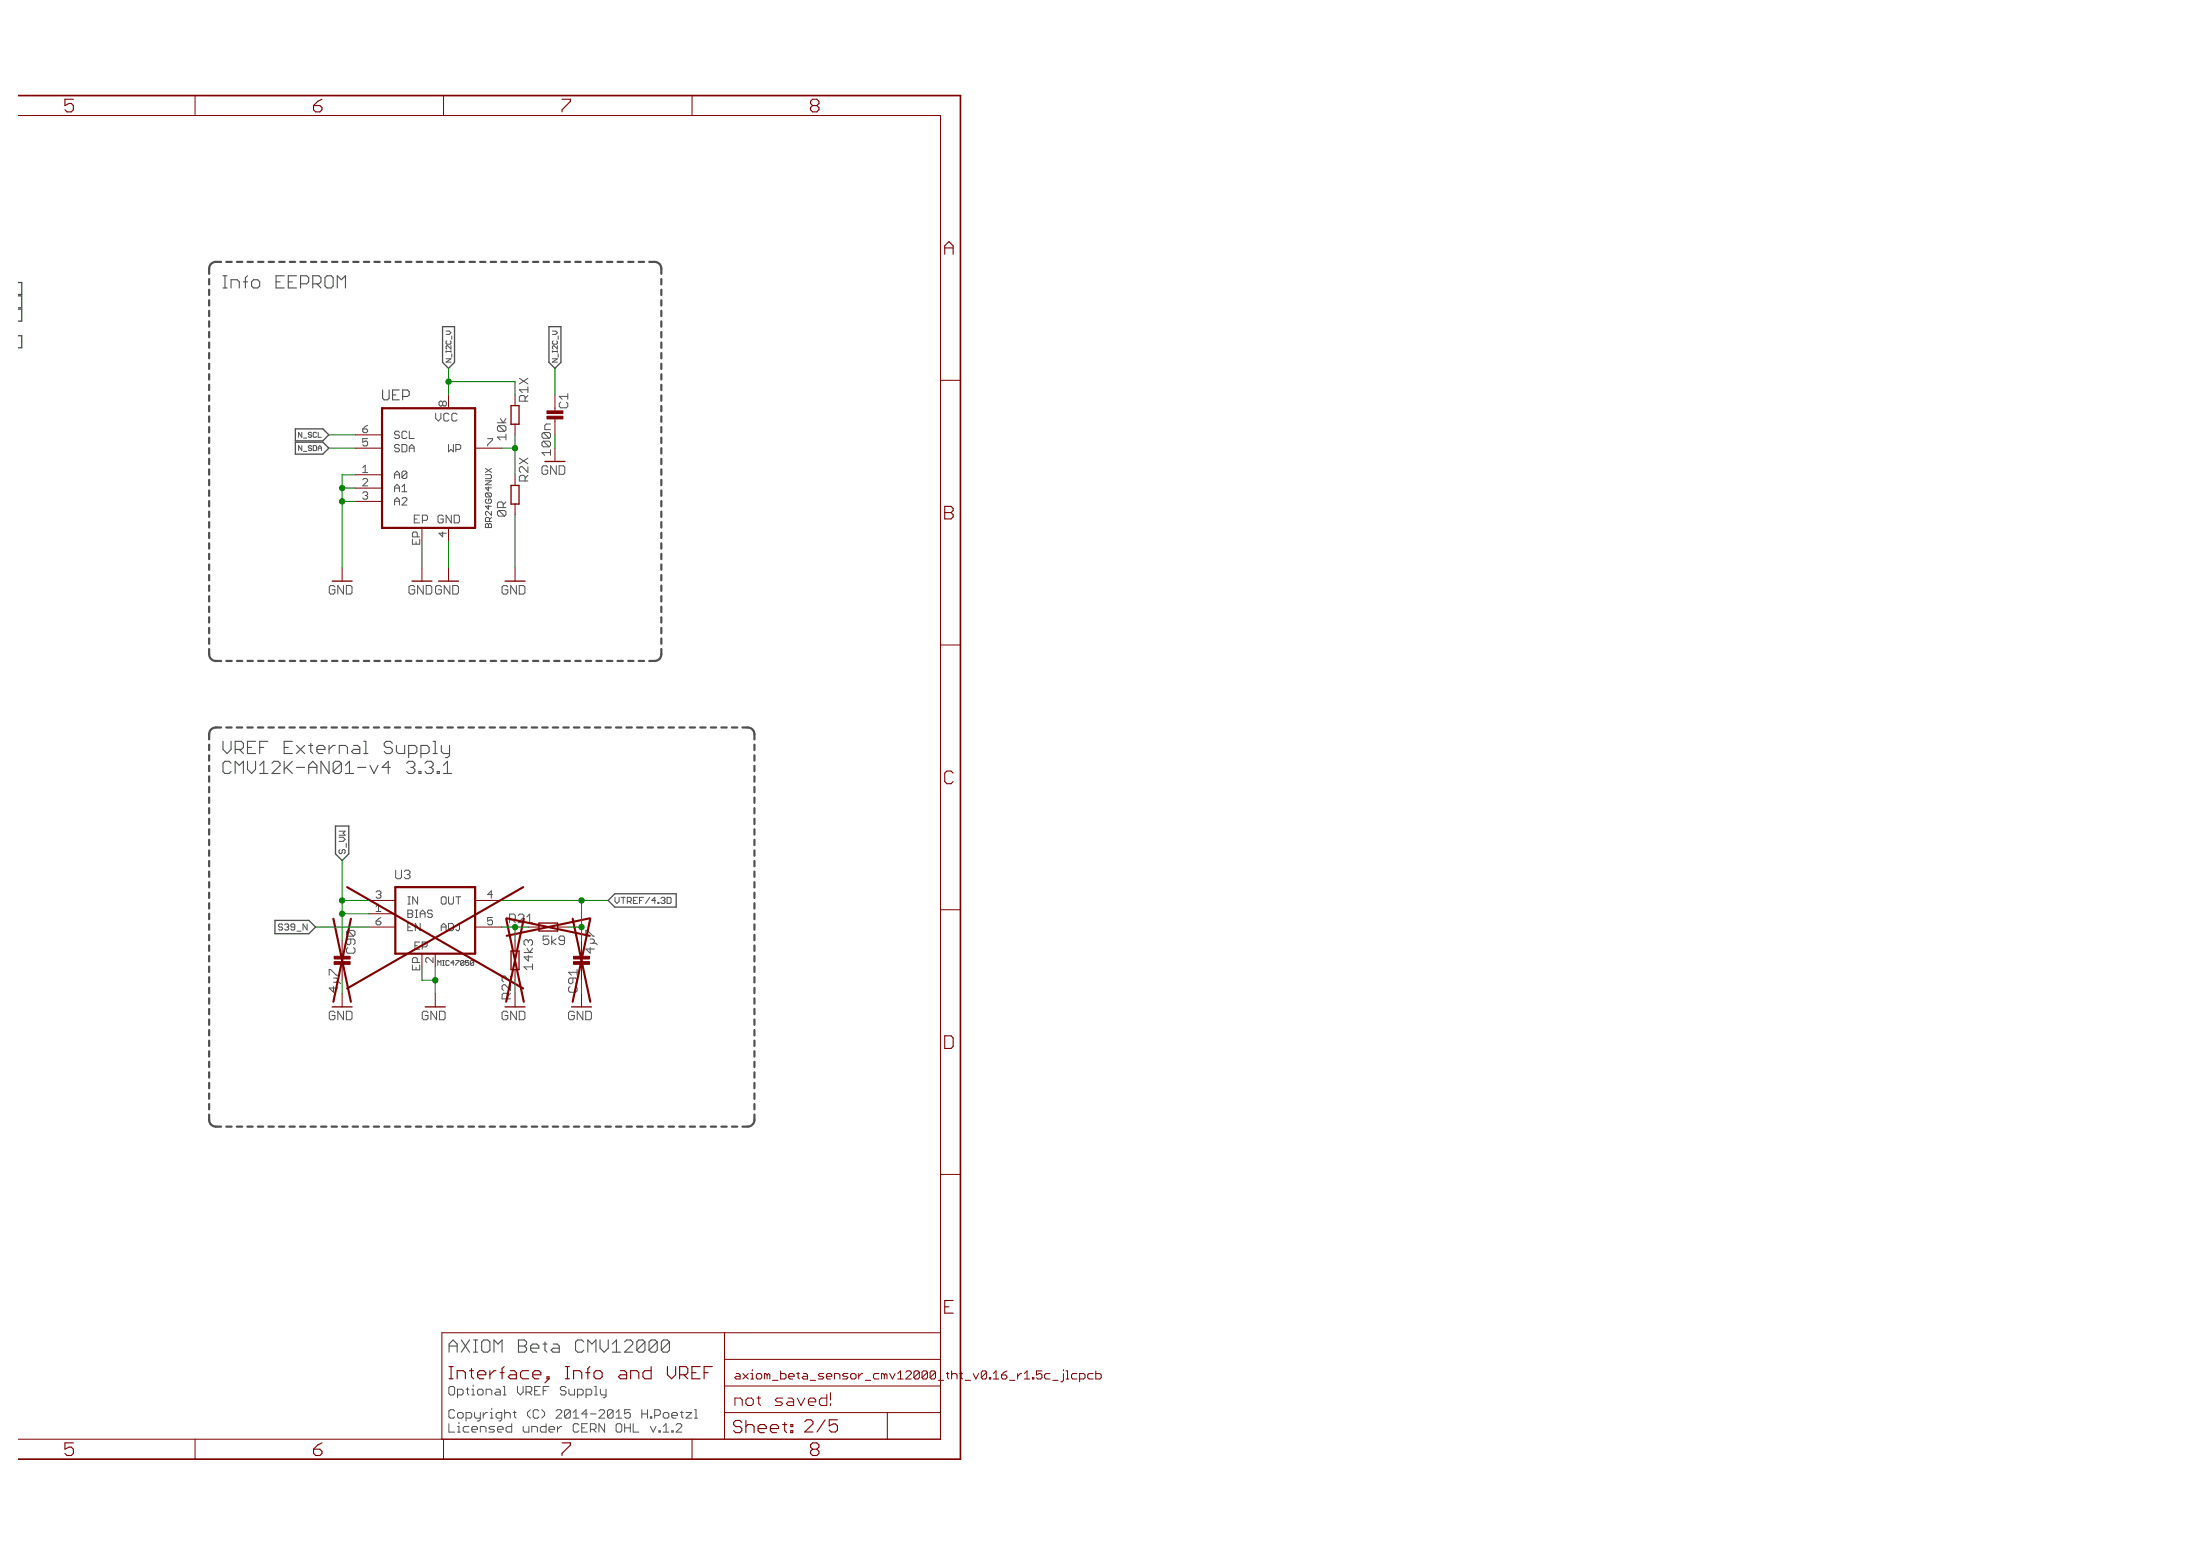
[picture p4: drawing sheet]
<svg xmlns="http://www.w3.org/2000/svg" width="420mm" height="297mm" viewBox="0 0 420 297" stroke-linecap="round" stroke-linejoin="round" font-family="sans-serif">
<g fill="none" stroke="#505050" stroke-width=".42">
<path d="M39.9 53.3v1M39.9 55.3v1M39.9 57.3v1M39.9 59.3v1M42.2 50a2.02 2.02 0 0 0-2 .5 2.47 2.47 0 0 0-.3 1.8M43.2 50h1.1M45.3 50h1M47.3 50h1M49.3 50h1M51.3 50h1M53.3 50h1.1M55.4 50h1"/>
<path d="M57.4 50h1M59.4 50h1M61.4 50h1M63.4 50h1.1M65.4 50h1.1M67.5 50h1M69.5 50h1M71.5 50h1M73.5 50h1M75.5 50h1.1M77.6 50h1M79.6 50h1"/>
<path d="M81.6 50h1M83.6 50h1M85.6 50h1.1M87.7 50h1M89.7 50h1M91.7 50h1M93.7 50h1M95.7 50h1.1M97.7 50h1.1M99.8 50h1M101.8 50h1M103.8 50h1"/>
<path d="M105.8 50h1M107.8 50h1.1M109.9 50h1M111.9 50h1M113.9 50h1M115.9 50h1M117.9 50h1.1M120 50h1M122 50h1M124 50a2.04 2.04 0 0 1 2 .5 2.47 2.47 0 0 1 .3 1.8M126.3 53.3v1M126.3 55.3v1"/>
<path d="M126.3 57.3v1M126.3 59.3v1M39.9 61.3v1.1M39.9 63.4v1M39.9 65.4v1M39.9 67.4v1M39.9 69.4v1M39.9 71.4v1.1M39.9 73.4v1.1M39.9 75.5v1M39.9 77.5v1M39.9 79.5v1"/>
<path d="M126.3 61.3v1.1M126.3 63.4v1M126.3 65.4v1M126.3 67.4v1M126.3 69.4v1M126.3 71.4v1.1M126.3 73.4v1.1M126.3 75.5v1M126.3 77.5v1M126.3 79.5v1M39.9 81.5v1M39.9 83.5v1.1"/>
<path d="M39.9 85.6v1M39.9 87.6v1M39.9 89.6v1M39.9 91.6v1M39.9 93.6v1.1M39.9 95.7v1M39.9 97.7v1M39.9 99.7v1M126.3 81.5v1M126.3 83.5v1.1M126.3 85.6v1M126.3 87.6v1"/>
<path d="M126.3 89.6v1M126.3 91.6v1M126.3 93.6v1.1M126.3 95.7v1M126.3 97.7v1M126.3 99.7v1M39.9 101.7v1M39.9 103.7v1M39.9 105.7v1M39.9 107.8v1M39.9 109.8v1M39.9 111.8v1"/>
<path d="M39.9 113.8v1M39.9 115.8v1M39.9 117.8v1.1M39.9 119.9v1M126.3 101.7v1M126.3 103.7v1M126.3 105.7v1M126.3 107.8v1M126.3 109.8v1M126.3 111.8v1M126.3 113.8v1M126.3 115.8v1"/>
<path d="M126.3 117.8v1.1M126.3 119.9v1M39.9 123.9a2.03 2.03 0 0 0 .5 2 2.1 2.1 0 0 0 1.8 .3M39.9 121.9v1M42.2 138.9a2.08 2.08 0 0 0-2 .5 2.35 2.35 0 0 0-.3 1.8M43.2 126.2h1.1M43.2 138.9h1M45.2 138.9h1M45.3 126.2h1M47.2 138.9h1.1M47.3 126.2h1M49.3 138.9h1"/>
<path d="M49.3 126.2h1M51.3 138.9h1M51.3 126.2h1M53.3 138.9h1M53.3 126.2h1.1M55.3 138.9h1M55.4 126.2h1M57.3 138.9h1M57.4 126.2h1M59.3 138.9h1M59.4 126.2h1M61.3 138.9h1"/>
<path d="M61.4 126.2h1M63.3 138.9h1M63.4 126.2h1.1M65.3 138.9h1.1M65.4 126.2h1.1M67.4 138.9h1M67.5 126.2h1M69.4 138.9h1M69.5 126.2h1M71.4 138.9h1M71.5 126.2h1M73.4 138.9h1"/>
<path d="M73.5 126.2h1M75.4 138.9h1M75.5 126.2h1.1M77.4 138.9h1M77.6 126.2h1M79.4 138.9h1M79.6 126.2h1M81.4 138.9h1.1M81.6 126.2h1M83.5 138.9h1M83.6 126.2h1M85.5 138.9h1"/>
<path d="M85.6 126.2h1.1M87.5 138.9h1M87.7 126.2h1M89.5 138.9h1M89.7 126.2h1M91.5 138.9h1M91.7 126.2h1M93.5 138.9h1M93.7 126.2h1M95.5 138.9h1M95.7 126.2h1.1M97.5 138.9h1.1"/>
<path d="M97.7 126.2h1.1M99.5 138.9h1.1M99.8 126.2h1M101.6 138.9h1M101.8 126.2h1M103.6 138.9h1M103.8 126.2h1M105.6 138.9h1M105.8 126.2h1M107.6 138.9h1M107.8 126.2h1.1M109.6 138.9h1"/>
<path d="M109.9 126.2h1M111.6 138.9h1M111.9 126.2h1M113.6 138.9h1M113.9 126.2h1M115.6 138.9h1M115.9 126.2h1M117.6 138.9h1.1M117.9 126.2h1.1M119.7 138.9h1M120 126.2h1M121.7 138.9h1"/>
<path d="M122 126.2h1M123.7 138.9h1M125.7 138.9h1M126.3 123.9a2.03 2.03 0 0 1-.5 2 2.13 2.13 0 0 1-1.8 .3M126.3 121.9v1M127.7 138.9h1M129.7 138.9h1M131.7 138.9h1M133.8 138.9h.9M135.8 138.9h1M137.8 138.9h1M139.8 138.9h1"/>
<path d="M141.8 138.9a2.01 2.01 0 0 1 2 .5 2.18 2.18 0 0 1 .3 1.8M39.9 142.2v1M39.9 144.2v1M39.9 146.2v1M39.9 148.2v1M39.9 150.2v1.1M39.9 152.3v1M39.9 154.3v1M39.9 156.3v1M39.9 158.3v1M144.1 142.2v1M144.1 144.2v1"/>
<path d="M144.1 146.2v1M144.1 148.2v1M144.1 150.2v1.1M144.1 152.3v1M144.1 154.3v1M144.1 156.3v1M144.1 158.3v1M39.9 160.3v1M39.9 162.3v1.1M39.9 164.4v1M39.9 166.4v1M39.9 168.4v1"/>
<path d="M39.9 170.4v1M39.9 172.4v1M39.9 174.4v1.1M39.9 176.5v1M39.9 178.5v1M144.1 160.3v1M144.1 162.3v1.1M144.1 164.4v1M144.1 166.4v1M144.1 168.4v1M144.1 170.4v1M144.1 172.4v1"/>
<path d="M144.1 174.4v1.1M144.1 176.5v1M144.1 178.5v1M39.9 180.5v1M39.9 182.5v1M39.9 184.5v1M39.9 186.5v1.1M39.9 188.6v1M39.9 190.6v1M39.9 192.6v1M39.9 194.6v1M39.9 196.6v1.1"/>
<path d="M39.9 198.6v1.1M144.1 180.5v1M144.1 182.5v1M144.1 184.5v1M144.1 186.5v1.1M144.1 188.6v1M144.1 190.6v1M144.1 192.6v1M144.1 194.6v1M144.1 196.6v1.1M144.1 198.6v1.1M39.9 212.8a2.03 2.03 0 0 0 .5 2 2.18 2.18 0 0 0 1.8 .3"/>
<path d="M39.9 200.7v1M39.9 202.7v1M39.9 204.7v1M39.9 206.7v1.1M39.9 208.7v1.1M39.9 210.8v1M43.2 215.1h1M45.2 215.1h1M47.2 215.1h1.1M49.3 215.1h1M51.3 215.1h1M53.3 215.1h1"/>
<path d="M55.3 215.1h1M57.3 215.1h1M59.3 215.1h1M61.3 215.1h1M63.3 215.1h1M65.3 215.1h1.1M67.4 215.1h1M69.4 215.1h1M71.4 215.1h1M73.4 215.1h1M75.4 215.1h1M77.4 215.1h1"/>
<path d="M79.4 215.1h1M81.4 215.1h1.1M83.5 215.1h1M85.5 215.1h1M87.5 215.1h1M89.5 215.1h1M91.5 215.1h1M93.5 215.1h1M95.5 215.1h1M97.5 215.1h1.1M99.5 215.1h1.1M101.6 215.1h1"/>
<path d="M103.6 215.1h1M105.6 215.1h1M107.6 215.1h1M109.6 215.1h1M111.6 215.1h1M113.6 215.1h1M115.6 215.1h1M117.6 215.1h1.1M119.7 215.1h1M121.7 215.1h1M123.7 215.1h1M125.7 215.1h1"/>
<path d="M127.7 215.1h1M129.7 215.1h1M131.7 215.1h1M133.8 215.1h.9M135.8 215.1h1M137.8 215.1h1M139.8 215.1h1M144.1 212.8a2.03 2.03 0 0 1-.5 2 2.18 2.18 0 0 1-1.8 .3M144.1 200.7v1M144.1 202.7v1M144.1 204.7v1M144.1 206.7v1.1"/>
<path d="M144.1 208.7v1.1M144.1 210.8v1"/>
</g>
<path d="M74.1 145.3l-1.1 1.2h1.5M127.5 255.8l.3 .4M127.8 256.2v1.5l-.3 .4M127.8 256.2l-1.5 1.5" fill="none" stroke="#505050" stroke-width=".21"/>
<path d="M130.2 272v.3l-1.1 1.1h1.1" fill="none" stroke="#505050" stroke-width=".19"/>
<path d="M3.4 53.9h.7v2.3h-.7M3.4 56.5h.7v2.3h-.7M3.4 59h.7v2.3h-.7M3.4 64.1h.7v2.3h-.7M84.5 62.4h2.3v6.8l-1.1 1.1-1.2-1.1zM104.8 62.4h2.3v6.8l-1.1 1.1-1.2-1.1zM56.4 81.9h5.3l1.1 1.1-1.1 1.2h-5.3zM56.4 84.4h5.3l1.1 1.2-1.1 1.1h-5.3zM64.1 157.7h2.5v5.3l-1.3 1.3-1.2-1.3zM52.5 175.7h6.5l1.3 1.3-1.3 1.2h-6.5zM116.1 171.9l1.3-1.3h11.7v2.6h-11.7z" fill="none" stroke="#505050" stroke-width=".25"/>
<g fill="none" stroke="#800000" stroke-width=".19">
<path d="M37.3 18.2v3.9M84.7 18.2v3.9M132.2 18.2v3.9M3.4 22.1h176.2v252.6h-176.2M85.7 75.4v2.5M98.4 75.4v2M106 80v3M179.6 72.6h3.8M67.9 90.6h5.1M67.9 93.2h5.1M67.9 95.7h5.1M67.9 83h5.1"/>
<path d="M67.9 85.6h5.1M90.7 85.6h5.1M98.4 81v2M98.4 90.6v2.1M98.4 96.2v2.1M106 85.6v2.5M65.3 108.4v2.5M80.6 108.4v2.5M85.7 100.8v2.5M85.7 108.4v2.5M98.4 108.4v2.5M179.6 123.1h3.8"/>
<path d="M70.4 171.9h5.1M70.4 177h5.1M70.4 174.4h5.1M90.7 171.9h5.1M90.7 177h5.1M98.4 179.5v2M100.9 177h2M106.5 177h2M179.6 173.7h3.8M65.3 189.7v2.5M83.1 182.1v2.5M83.1 189.7v2.5"/>
<path d="M98.4 185.1v2M98.4 189.7v2.5M111.1 184.1v3M111.1 189.7v2.5M179.6 224.2h3.8M138.4 254.4v20.3M138.4 259.5h41.2M179.6 254.4h-95.2v20.3M37.3 274.7v3.9M84.7 274.7v3.9M132.2 274.7v3.9M138.4 269.7h41.2"/>
<path d="M138.4 264.6h41.2M169.5 269.7v5M210 262.2l.3 .3v.5l-.3 .2"/>
</g>
<path d="M73 77.9h17.7v22.9h-17.7zM75.5 169.4h15.2v12.7h-15.2z" fill="none" stroke="#800000" stroke-width=".42"/>
<path d="M97.6 77.4h1.5v3.6h-1.5zM97.6 92.7h1.5v3.5h-1.5zM102.9 177.7v-1.5h3.6v1.5M99.1 181.5h-1.5v3.6h1.5" fill="none" stroke="#800000" stroke-width=".25"/>
<g fill="#800000" stroke="#800000" stroke-width=".19">
<path d="M104.5 79.5h3v.5h-3z"/>
<path d="M104.5 78.4h3v.6h-3z"/>
<path d="M63.8 183.6h3.1v.5h-3.1z"/>
<path d="M63.8 182.6h3.1v.5h-3.1z"/>
<path d="M109.5 182.6h3.1v.5h-3.1z"/>
<path d="M109.5 183.6h3.1v.5h-3.1z"/>
</g>
<path d="M63.7 175.4l3.3 15.8M66.3 169.4l33.6 19.3M67 175.4l-3.3 15.8M96.7 175.4l3.3 15.8M96.8 175.3l15.8 3.3M99.9 169.4l-33.6 19.3M100 175.4l-3.3 15.8M109.4 175.4l3.3 15.8M112.6 175.3l-15.8 3.3M112.7 175.4l-3.3 15.8" fill="none" stroke="#800000" stroke-width=".4"/>
<path d="M3.4 18.2h180v260.4h-180" fill="none" stroke="#800000" stroke-width=".32"/>
<g fill="none" stroke="#008000" stroke-width=".19">
<path d="M85.7 70.3v5.1M85.7 72.9h12.7M106 70.3v5.1M62.8 83h5.1M62.8 85.6h5.1M65.3 93.2h2.6M65.3 95.7h2.6M67.9 90.6h-2.6v17.8M95.8 85.6h2.6M98.4 83v7.6M98.4 98.3v10.1M106 83v2.6"/>
<path d="M80.6 103.3v5.1M85.7 103.3v5.1M60.3 177h10.1M65.3 164.3v15.2M65.3 171.9h5.1M65.3 174.4h5.1M95.8 171.9h20.3M95.8 177h2.6v2.5M111.1 171.9v5.1h-2.6M80.6 184.6v2.5h2.5M83.1 184.6v5.1M98.4 187.1v2.6"/>
<path d="M111.1 187.1v2.6"/>
</g>
<g fill="#008000" stroke="#008000" stroke-width=".19">
<circle cx="65.3" cy="174.4" r=".51"/>
<circle cx="65.3" cy="171.9" r=".51"/>
<circle cx="85.7" cy="72.9" r=".51"/>
<circle cx="65.3" cy="93.2" r=".51"/>
<circle cx="65.3" cy="95.7" r=".51"/>
<circle cx="83.1" cy="187.1" r=".51"/>
<circle cx="98.4" cy="85.6" r=".51"/>
<circle cx="111.1" cy="177" r=".51"/>
<circle cx="111.1" cy="171.9" r=".51"/>
<circle cx="98.4" cy="177" r=".51"/>
</g>
<g font-size="3.7" fill="#800000">
<text x="12.2" y="21.4">5</text>
<text x="59.7" y="21.4">6</text>
<text x="107.2" y="21.4">7</text>
<text x="154.6" y="21.4">8</text>
<text x="180.3" y="48.6">A</text>
<text x="180.3" y="99.2">B</text>
<text x="180.3" y="149.7">C</text>
<text x="180.3" y="200.2">D</text>
<text x="180.3" y="250.8">E</text>
<text x="12.2" y="277.9">5</text>
<text x="59.7" y="277.9">6</text>
<text x="107.2" y="277.9">7</text>
<text x="154.6" y="277.9">8</text>
</g>
<g font-size="3.6" fill="#505050">
<text x="42.3" y="55.1">Info EEPROM</text>
<text x="42.3" y="144">VREF External Sup</text>
<text x="79" y="144">p</text>
<text x="81.2" y="144">ly</text>
<text x="42.3" y="147.8">CMV12K-AN01-v4</text>
<text x="74.7" y="147.8">3.3.1</text>
<text x="85.5" y="258.2">AXIOM Beta CMV12000</text>
</g>
<g font-size="3.6" fill="#800000">
<text x="85.5" y="263.3">Interface, Info and VREF</text>
<text x="139.8" y="273.6">Sheet: 2/5</text>
</g>
<text font-size="3.2" fill="#800000" x="140.1" y="268.4">not saved!</text>
<text font-size="2.9" fill="#505050" x="72.8" y="76.4">UEP</text>
<g font-size="2.5" fill="#008000">
<text x="100.7" y="76.7" transform="rotate(-90 100.7 76.7)">R1X</text>
<text x="97.5" y="176.2">R21</text>
<text x="113.4" y="182.1" transform="rotate(-90 113.4 182.1)">4µ7</text>
<text x="64.4" y="189.1" transform="rotate(-90 64.4 189.1)">4µ7</text>
</g>
<g font-size="2.5" fill="#800000">
<text x="108.3" y="77.9" transform="rotate(-90 108.3 77.9)">C1</text>
<text x="103.3" y="90.6">GND</text>
<text x="62.6" y="113.5">GND</text>
<text x="77.9" y="113.5">GND GND</text>
<text x="95.6" y="113.5">GND</text>
<text x="67.7" y="182.1" transform="rotate(-90 67.7 182.1)">C90</text>
<text x="101.6" y="185.1" transform="rotate(-90 101.6 185.1)">14k3</text>
<text x="103.6" y="180.4">5k9</text>
<text x="62.6" y="194.7">GND</text>
<text x="80.4" y="194.7">GND</text>
<text x="95.6" y="194.7">GND</text>
<text x="108.3" y="194.7">GND</text>
</g>
<g font-size="2.5" fill="#505050">
<text x="96.5" y="84" transform="rotate(-90 96.5 84)">10k</text>
<text x="105" y="86.5" transform="rotate(-90 105 86.5)">100n</text>
<text x="100.7" y="91.9" transform="rotate(-90 100.7 91.9)">R2X</text>
<text x="96.5" y="98.5" transform="rotate(-90 96.5 98.5)">0R</text>
<text x="75.3" y="167.8">U3</text>
<text x="97.4" y="190.4" transform="rotate(-90 97.4 190.4)">R22</text>
<text x="110.1" y="189.1" transform="rotate(-90 110.1 189.1)">C91</text>
<text x="85.5" y="266.4">Optional VREF Supply</text>
<text x="85.5" y="270.8">Copyright (C) 2014-2015 H.Poetzl</text>
<text x="85.5" y="273.5">Licensed under CERN OHL v.1.2</text>
</g>
<g font-size="2.3" fill="#505050">
<text x="82.9" y="80.5">VCC</text>
<text x="79" y="99.9">EP</text>
<text x="83.8" y="99.9">GND</text>
</g>
<g font-size="2.3" fill="#800000">
<text x="140.1" y="263.3">axiom_beta_sensor_cmv12000_t</text>
<text x="179.8" y="263.3">ht_</text>
<text x="184.1" y="263.3">v0.16_r1.5c_jlcpcb</text>
</g>
<g font-size="2.1" fill="#505050">
<text x="85.1" y="77.6" transform="rotate(-90 85.1 77.6)">8</text>
<text x="69.2" y="82.7">6</text>
<text x="75.1" y="83.8">SCL</text>
<text x="69.2" y="85.2">5</text>
<text x="75.1" y="86.3">SDA</text>
<text x="85.6" y="86.3">WP</text>
<text x="92.9" y="85.2">7</text>
<text x="69.2" y="90.3">1</text>
<text x="69.2" y="92.8">2</text>
<text x="69.2" y="95.4">3</text>
<text x="75.1" y="91.4">A0</text>
<text x="75.1" y="93.9">A1</text>
<text x="75.1" y="96.5">A2</text>
<text x="85.1" y="102.4" transform="rotate(-90 85.1 102.4)">4</text>
<text x="71.7" y="171.5">3</text>
<text x="77.7" y="172.7">IN</text>
<text x="84.4" y="172.7">OUT</text>
<text x="92.9" y="171.5">4</text>
<text x="71.7" y="176.6">6</text>
<text x="71.7" y="174.1">1</text>
<text x="77.7" y="177.7">EN</text>
<text x="77.7" y="175.2">BIAS</text>
<text x="84.4" y="177.7">ADJ</text>
<text x="92.9" y="176.6">5</text>
<text x="79.1" y="181.3">EP</text>
<text x="82.6" y="183.7" transform="rotate(-90 82.6 183.7)">2</text>
</g>
<g font-size="2.1" fill="#800000">
<text x="80.1" y="103.7" transform="rotate(-90 80.1 103.7)">EP</text>
<text x="80.1" y="185" transform="rotate(-90 80.1 185)">EP</text>
</g>
<g font-size="1.8" fill="#505050">
<text x="93.7" y="100.8" transform="rotate(-90 93.7 100.8)">BR24G04NUX</text>
<text x="65.8" y="163" transform="rotate(-90 65.8 163)">S_VW</text>
<text x="117.2" y="172.5">VTREF/4.3D</text>
<text x="53.4" y="177.6">S39_N</text>
</g>
<g font-size="1.4" fill="#505050">
<text x="86" y="69.2" transform="rotate(-90 86 69.2)">N_I2C_V</text>
<text x="106.3" y="69.2" transform="rotate(-90 106.3 69.2)">N_I2C_V</text>
<text x="57.3" y="83.5">N_SCL</text>
<text x="57.3" y="86.1">N_SDA</text>
<text x="83.8" y="184.3">MIC47050</text>
</g>
</svg>
